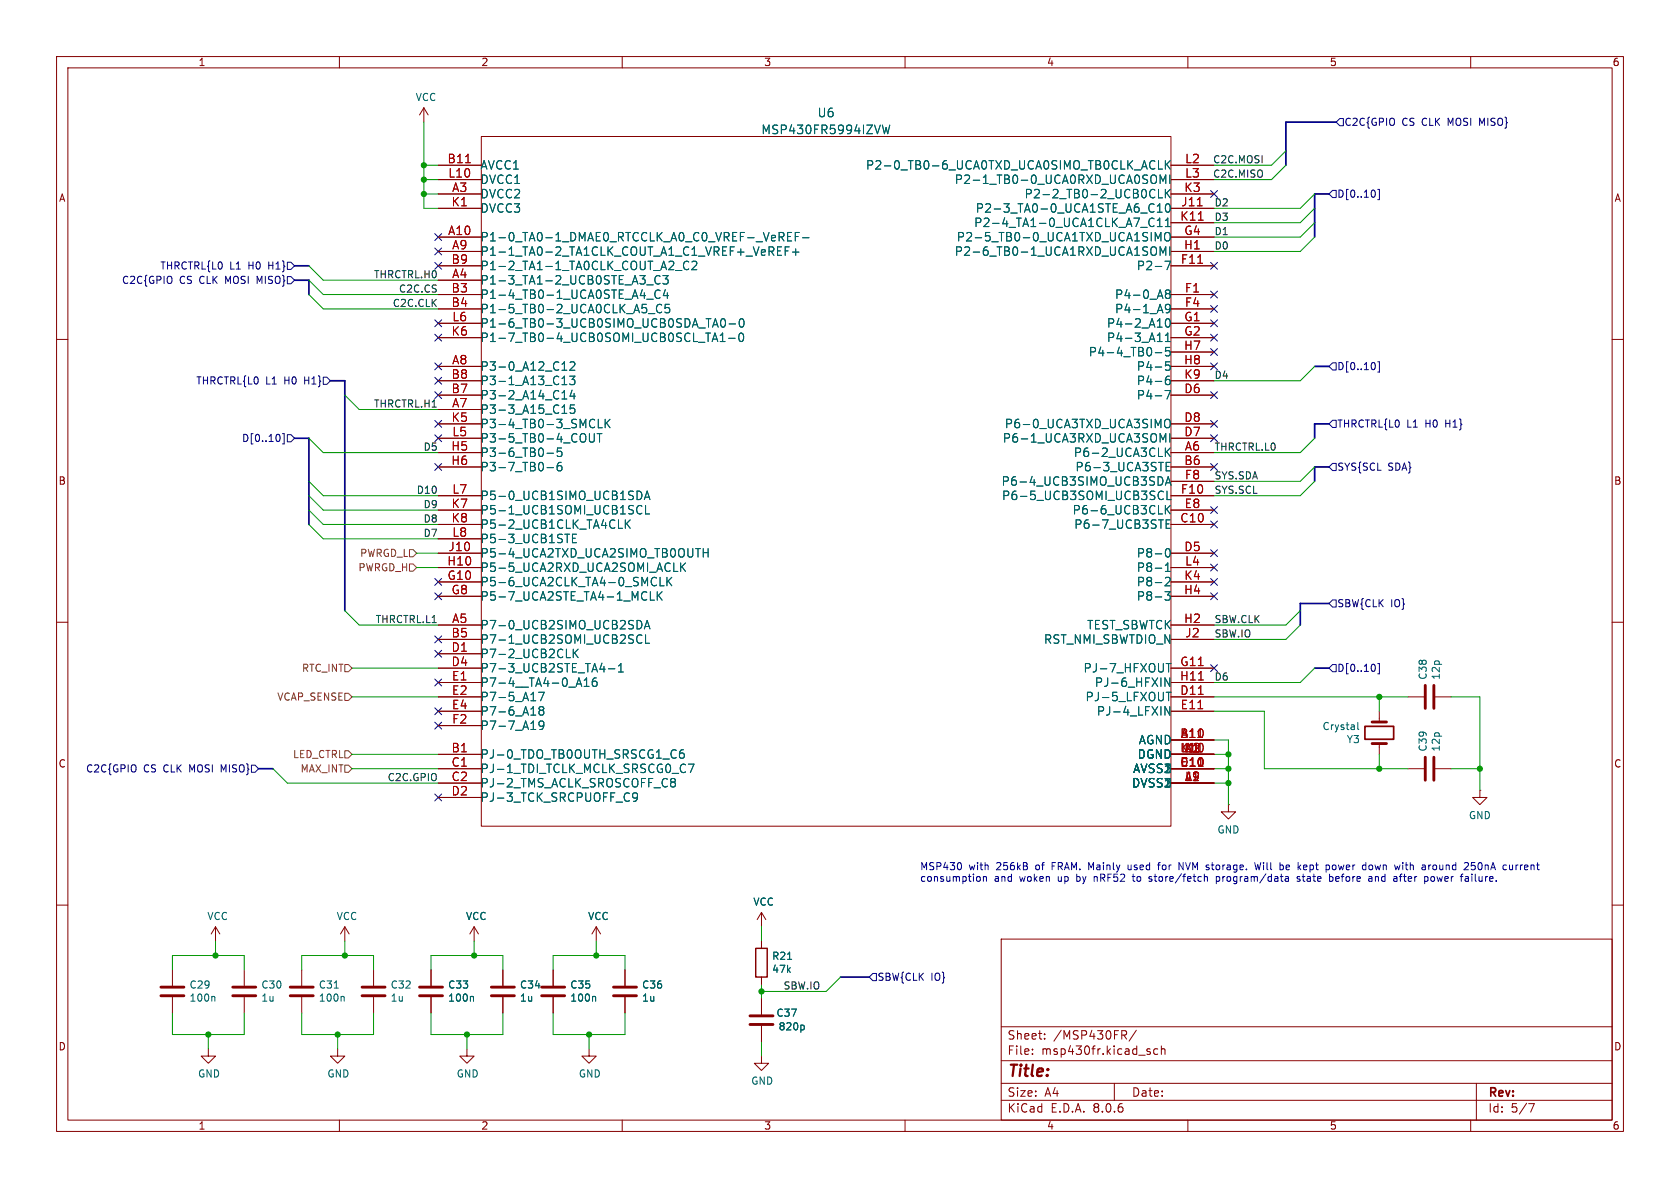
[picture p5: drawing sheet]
<svg xmlns="http://www.w3.org/2000/svg" width="297mm" height="210mm" viewBox="0 0 297 210" stroke-linecap="round" stroke-linejoin="round" font-family="sans-serif">
<g fill="none" stroke="#840000" stroke-width=".18">
<path d="M10 10h277v190h-277zM12 12h273v186h-273zM60 10v2M74.9 19.1l-.7 1.2M74.9 19.1v2.5M74.9 19.1l.8 1.2M110 10v2M160 10v2M210 10v2M260 10v2M77.5 34.3h7.6M77.5 29.2h7.6"/>
<path d="M77.5 36.8h7.6M77.5 31.8h7.6M85.1 24.1h121.9v122h-121.9zM207 34.3h7.6M207 29.2h7.6M207 36.8h7.6M207 39.4h7.6M207 31.8h7.6M10 60h2M77.5 41.9h7.6M77.5 49.5h7.6M77.5 44.5h7.6"/>
<path d="M77.5 52.1h7.6M77.5 54.6h7.6M77.5 47h7.6M77.5 57.2h7.6M77.5 59.7h7.6M207 41.9h7.6M207 44.5h7.6M207 52.1h7.6M207 54.6h7.6M207 47h7.6M207 57.2h7.6M207 59.7h7.6"/>
<path d="M285 60h2M77.5 72.4h7.6M77.5 64.8h7.6M77.5 69.9h7.6M77.5 67.3h7.6M77.5 77.5h7.6M77.5 74.9h7.6M207 64.8h7.6M207 69.9h7.6M207 67.3h7.6M207 77.5h7.6M207 74.9h7.6"/>
<path d="M207 62.2h7.6M77.5 80h7.6M77.5 82.6h7.6M77.5 92.7h7.6M77.5 97.8h7.6M77.5 90.2h7.6M77.5 87.6h7.6M77.5 95.3h7.6M207 80h7.6M207 82.6h7.6M207 92.7h7.6M207 97.8h7.6"/>
<path d="M207 90.2h7.6M207 87.6h7.6M207 85.1h7.6M10 110h2M77.5 110.5h7.6M77.5 113h7.6M77.5 115.6h7.6M77.5 118.1h7.6M77.5 102.9h7.6M77.5 105.4h7.6M77.5 100.3h7.6M207 110.5h7.6"/>
<path d="M207 113h7.6M207 118.1h7.6M207 102.9h7.6M207 105.4h7.6M207 100.3h7.6M285 110h2M77.5 123.2h7.6M77.5 135.9h7.6M77.5 133.4h7.6M77.5 138.4h7.6M77.5 120.7h7.6M77.5 125.7h7.6"/>
<path d="M77.5 128.3h7.6M207 123.2h7.6M207 135.9h7.6M207 133.4h7.6M207 130.8h7.6M207 138.4h7.6M207 120.7h7.6M207 125.7h7.6M243.8 125.7v1.9M243.8 131.4v2M248.9 123.2h2.8M248.9 135.9h2.8"/>
<path d="M253.7 123.2h2.8M253.7 135.9h2.8M261.6 139.7v1.3h1.3l-1.3 1.2-1.3-1.2h1.3M261.6 139.7h.1M10 160h2M77.5 141h7.6M217.2 142.2v1.3h1.2l-1.2 1.3-1.3-1.3h1.3M217.2 142.2h.1M285 160h2M30.5 171.5v2.7M30.5 176.3v2.8M38.1 163.8l-.8 1.3"/>
<path d="M38.1 163.8v2.6M38.1 163.8l.8 1.3M43.2 171.5v2.7M43.2 176.3v2.8M53.3 171.5v2.7M53.3 176.3v2.8M61 163.8l-.8 1.3M61 163.8v2.6M61 163.8l.7 1.3M66 171.5v2.7M66 176.3v2.8M76.2 171.5v2.7"/>
<path d="M76.2 176.3v2.8M83.8 163.8l-.7 1.3M83.8 163.8v2.6M83.8 163.8l.8 1.3M88.9 171.5v2.7M88.9 176.3v2.8M97.8 171.5v2.7M97.8 176.3v2.8M105.4 163.8l-.8 1.3M105.4 163.8v2.6M105.4 163.8l.8 1.3M110.5 171.5v2.7"/>
<path d="M110.5 176.3v2.8M134.6 161.3v2.5M134.6 166.4v1.2M134.6 172.7v1.3M134.6 176.5v2.8M134.6 161.3l-.7 1.3M134.6 161.3l.8 1.3M177 166h108v32h-108zM36.8 185.4v1.3h1.3l-1.3 1.3-1.2-1.3h1.2M59.7 185.4v1.3h1.3l-1.3 1.3-1.3-1.3h1.3M60 198v2M82.5 185.4v1.3h1.3l-1.3 1.3-1.2-1.3h1.2"/>
<path d="M104.1 185.4v1.3h1.3l-1.3 1.3-1.2-1.3h1.2M110 198v2M134.6 186.7v1.3h1.3l-1.3 1.2-1.3-1.2h1.3M134.6 181.4v2.8M160 198v2M177 194.5h108M177 191.5h108M177 187.5h108M177 181.5h108M182.5 186.3v.1M182.5 185.5v.1M184.7 183.6v.1"/>
<path d="M184.7 182.8v.1M197 191.5v3M198.7 183l.5 .7M198.9 182.2l.3 .3-.1 .3-.2 .2M200.9 182.1l-1.3 2M203.2 185.9l.2 .2-.2 .3M203.2 185.4l.1 .1M204.7 185.5l-.5-.1-.2 .3v.4l.1 .2h.6M205.3 185.5l.2-.1 .4 .1 .1 .9M205.3 184.9v1.5M210 198v2M260 198v2"/>
<path d="M261 191.5v6.5M270.2 195.1h1l-.6 1.5"/>
</g>
<g fill="none" stroke="#840000" stroke-width=".51">
<path d="M242.6 131.4h2.5M242.6 127.6h2.5M252 121.2v4M252 133.9v4M253.5 121.2v4M253.5 133.9v4M28.4 176h4.1M28.4 174.5h4.1M41.1 176h4.1M41.1 174.5h4.1M51.3 176h4.1M51.3 174.5h4.1"/>
<path d="M64 176h4.1M64 174.5h4.1M74.2 176h4M74.2 174.5h4M86.9 176h4M86.9 174.5h4M95.8 176h4M95.8 174.5h4M108.5 176h4M108.5 174.5h4M132.6 179.6h4.1M132.6 181.1h4.1"/>
</g>
<g fill="none" stroke="#006464" stroke-width=".18">
<path d="M156 22.1l.4 1.5 .2-1.1 .3 1.1 .4-1.5M203.2 39.7v.1a.52 .52 0 0 0 .8 .1M203.2 38.8v.1M203.5 28.5l.4-.1 .3 .1M203.7 31a.5 .5 0 0 1 .5 0 .5 .5 0 0 1 .3 .4v.5a.5 .5 0 0 1-.3 .5 .5 .5 0 0 1-.5 0M203.7 33.5l.5 .1M203.7 36l.3 .2M203.7 38.6l.3 .1M204 37.4l-.3 .1M204.2 34.8l-.5 .2M204.2 29.8l-.3 .1-.4-.1M204.6 37.5h.9"/>
<path d="M204.6 36.4l.4-.4v1.5M204.6 39l.4-.4v1.5M204.8 33.5v1.5h.7M204.8 28.4v1.5h.7M205.1 32.4v-1.5l.5 1.1 .5-1.1v1.5M206 28.4v1.5M206 33.5v1.5M206 39l.5-.4v1.5M206.2 36.1l.2-.1a.81 .81 0 0 1 .6 .6 .81 .81 0 0 1-.3 .8l-.2 .1a.81 .81 0 0 1-.6-.6 .81 .81 0 0 1 .3-.8zM206.2 34.1l.7 .9M206.2 29l.7 .9M206.8 30.9v1.5"/>
<path d="M206.9 33.5l-.9 .8M206.9 28.4l-.9 .9M114.3 50.4h1.2M114.3 52.9h1.2M114.6 55.4h1.2M115.9 48.9a.73 .73 0 0 0-.1 .9 .73 .73 0 0 0 .8 .3h.1M116.7 51.4a.6 .6 0 0 0-.8 0 .6 .6 0 0 0-.1 .7 .56 .56 0 0 0 .3 .6 .56 .56 0 0 0 .6-.1M117 53.9a.6 .6 0 0 0-.8 0 .6 .6 0 0 0-.2 .8 .56 .56 0 0 0 .3 .5 .56 .56 0 0 0 .7 0M117.6 51.2l-.3 1.1h.9M118 51.8v1M118.1 48.7l-.5 .6 .4 .1v.7l-.2 .1h-.4l-.2-.1M118.3 53.8h-.7l-.1 .7 .3-.1h.5l.1 .3-.1 .5-.2 .1-.6-.1"/>
<path d="M119.4 47.8h1.1M121 46.4a.73 .73 0 0 0-.1 .9 .73 .73 0 0 0 .8 .3l.1-.1M123.1 46.3v.5l-.8 .9h.9M126 59.9h.8M126.1 57.4h.7M126.4 58.9l.5 1.5M126.5 56.3l.5 1.5M127.3 59.3l.5-.4v1.5M127.5 56.5l.3-.2a.81 .81 0 0 1 .5 .7 .81 .81 0 0 1-.3 .8h-.1a.81 .81 0 0 1-.4-1.3zM128.8 59.8h1.2M128.9 57.3h1.1M130.8 59l.2-.1a.81 .81 0 0 1 .5 .6 .81 .81 0 0 1-.3 .8l-.1 .1a.81 .81 0 0 1-.3-1.4z"/>
<path d="M130.9 56.4l.1-.1a.81 .81 0 0 1 .6 .7 .81 .81 0 0 1-.3 .8h-.1a.81 .81 0 0 1-.6-.6 .81 .81 0 0 1 .3-.8zM137.5 44.4h.5M137.7 41.1h.6l.3 .3-.1 .4-.8 .1M138.1 41.9l.5 .7M138.2 43.6h-.7v1.5h.7M138.8 44.4h.5M139.2 41.8h.5M139.5 43.6h-.7v1.5M140 41.1h-.8v1.5h.8M140.1 44.6h1.1M140.6 41.8h.5M140.7 44v1.1"/>
<path d="M141.3 41.1h-.7v1.5M141.9 42h1.1M203.8 43.6a.5 .5 0 0 1 .7 .5v.5a.5 .5 0 0 1-.3 .5 .5 .5 0 0 1-.5 0M204.2 42.6v-1.5l.5 1.1 .5-1.1v1.5M204.6 40.1h.9M205.1 45.1v-1.5l.5 1.1 .5-1.1v1.5M206 41.3a.5 .5 0 0 1 .5-.2 .5 .5 0 0 1 .4 .5v.5a.5 .5 0 0 1-.5 .5 .5 .5 0 0 1-.5-.5zM206 46.2h.9l-.6 1.5M206 59.3l.5-.4v1.5M206 40.1h.9M206.2 56.4l.2-.1a.81 .81 0 0 1 .6 .7 .81 .81 0 0 1-.3 .8h-.2a.81 .81 0 0 1-.6-.6 .81 .81 0 0 1 .3-.8zM206.3 51.9l-.3-.3 .3-.3h.4l.2 .2-.3 .4"/>
<path d="M206.3 51.9l-.3 .3v.3l.3 .3 .4-.1 .2-.2-.1-.5-.2-.1M206.3 51.9h.3M206.8 43.6v1.5M206.9 54.4l-.3 .3h-.4l-.2-.3 .2-.5 .4-.1 .2 .1a.99 .99 0 0 1-.3 1.4h-.3M98.6 79.2l-.1 .7 .2-.1h.5l.2 .6-.3 .3-.6-.1M99.4 73.1h.8M99.4 65.5h.8M99.4 70.5h.8M99.4 68h.8M99.6 64.2l.2-.2v1.5M99.6 66.7l.2-.2v1.5M99.6 69.3l.2-.3v1.5"/>
<path d="M99.6 71.8l.2-.2v1.5M100.7 66.5h.9l-.5 .6 .5 .1v.7l-.3 .1h-.4l-.2-.1M100.8 64.1l.5-.1 .3 .1v.3l-.9 1.1h.9M101.1 69l-.3 1h.9M101.5 69.5v1M101.6 71.6h-.8v.7l.2-.2 .5 .1 .1 .2v.5l-.3 .2-.5-.2M104.2 76.7v1.2l.3 .3 .4-.1 .2-.2v-1.2M105.6 76.7h.8M105.8 74.1v1.5h.7M106 76.7v1.5M107 74.1v1.5M107.2 74.8l.6 .8"/>
<path d="M107.8 74.1l-.8 .9M127.3 60.4h.9M204.2 62.3h1.2M204.6 60.4h.9M205.1 76.7l.5 1 .5-1v1.5M206 69h.9l-.6 1.5M206 79.2v1.5M206 60.4h.9M206.1 74.2a.5 .5 0 0 1 .5 0 .5 .5 0 0 1 .3 .4v.5a.5 .5 0 0 1-.5 .5 .5 .5 0 0 1-.5-.5v-.5zM206.2 79.8l.7 .9M206.7 66.5a.59 .59 0 0 0-.7 .6v.6l.2 .2 .4 .1 .2-.1 .1-.5-.2-.3h-.4l-.3 .3M206.8 64h-.7l-.1 .7 .2-.2 .5 .1 .2 .2-.1 .5-.2 .2-.6-.2"/>
<path d="M206.8 61.4h-.7l-.1 .7 .2-.1 .5 .1 .2 .2-.1 .5-.2 .1-.6-.1M206.8 76.7v1.5M206.9 79.2l-.9 .9M96.7 80.1h1.2M96.7 82.7h1.2M99.2 81.7a.59 .59 0 0 0-.7 .7v.5l.1 .3h.5l.2-.1 .1-.5-.2-.2-.4-.1-.3 .3M101.2 95.2h.5M101.2 94.4v1.5h.7M109.3 93.4h.8M110.6 91.9v1.5M110.8 92.5l.6 .9M111.4 91.9l-.8 .9"/>
<path d="M112.7 90.6a.52 .52 0 0 0 .8 .1M112.8 89.4h.4l.3 .1M113 86.8a.81 .81 0 0 1 .5 .8 .81 .81 0 0 1-.5 .7M113.9 88.3l.5-1.5 .5 1.5M114.1 87.9h.7M114.1 89.4v1.5h.7M120.3 99.5v1.5M121.2 99.5l-.9 .9M123 97h.8M124.3 97v1.5M124.3 97.7h.9M125.2 97v1.5"/>
<path d="M204.8 91.9h.9M204.8 90.9h.7M204.9 88.1a.52 .52 0 0 0 .8 .1M205 86.9l.4-.1 .3 .2M205.5 84.5l.1 .6a.62 .62 0 0 1-.5 .7M206 89.4v1.5M206 85.8l.5-1.5 .5 1.5M206 99.9l.5-.4v1.5M206.2 82.5h.5M206.2 92.6h.5M206.2 85.3h.7M206.2 97h.2a.81 .81 0 0 1 .6 .6 .81 .81 0 0 1-.3 .8l-.2 .1a.81 .81 0 0 1-.6-.7 .81 .81 0 0 1 .3-.8z"/>
<path d="M206.2 90l.7 .9M206.3 86.8v1.5h.7M206.9 81.7h-.7v1.5h.7M206.9 91.9h-.7v1.5h.7M206.9 89.4l-.9 .8M100.1 116.3h.7M101.3 114.8v1.5M101.6 115.4l.6 .9M102.2 114.8l-.9 .8M102.3 119.8l.5 1.5M103.7 119.8v1.5M104.9 120a1.17 1.17 0 0 0-.1 1.3h.6l.2-.6-.3-.3-.5 .1-.1 .2"/>
<path d="M107.6 118.2h1.1M109.3 118.8h.9M109.3 117.7l.5-.4v1.5M112.7 113.5a.52 .52 0 0 0 .8 .1M112.8 112.3l.4-.1 .3 .2M113 109.7a.81 .81 0 0 1 .5 .7 .81 .81 0 0 1-.5 .8M113.9 111.2l.5-1.5 .5 1.5M114.1 110.7h.7M114.1 112.2v1.5h.7M115 104.6v1.5h.7M116 103.4l-.2 .2M116.2 104.6v1.5"/>
<path d="M116.4 105.2l.6 .9M116.7 102.1v1.5h.7M117 104.6l-.8 .9M117.9 102.1v1.5M118.1 102.7l.7 .9M118.8 102.1l-.9 .8M119.1 101h.7M120.5 100.2l.7 .8M206 104.6h.9l-.5 .6 .4 .1v.7l-.2 .1h-.4l-.2-.1M206 102.2l.6-.1 .2 .1 .1 .3-.9 1.1h.9M206 101h.9M206.2 117.3h.8"/>
<path d="M206.6 117.3v1.5M206.8 119.8v1.5l-.8-1.5v1.5M95.6 125.6l-.3-.3 .3-.4h.3l.2 .3-.2 .4M95.6 125.6l-.3 .2 .1 .5 .2 .1h.3l.2-.3v-.3l-.2-.2M95.6 125.6h.3M96.1 128.1l-.2 .3-.5-.1-.1-.2 .1-.6h.5l.2 .1a.99 .99 0 0 1-.4 1.4h-.3M96.2 122.4l-.6 1.5M103.3 121.3h.8M103.6 120.1l-.3 .2M118.6 137.8l-.1 .2 .3 .3M118.8 138.3l-.3 .2v.3l.3 .3h.3l.3-.3v-.3l-.3-.2M118.8 138.3h.3"/>
<path d="M119.3 137.8l.1 .2-.3 .3M120.8 132.5a.59 .59 0 0 0-.7 .7v.5l.2 .3h.4l.2-.1 .1-.5-.2-.2-.4-.1-.3 .3M121.7 135.1h1l-.7 1.5M206.2 122.4h.8M206.6 122.4v1.5M206.8 124.9v1.5l-.8-1.5v1.5M240 127.7v1.1l.2 .2M111.9 140.3l-.1 .5 .2 .2 .4 .1 .3-.3M112.6 140.3a.99 .99 0 0 1-.3 1.4h-.3M37.8 176.1l.2 .2v.7M59.1 174.7h.7M60.7 176.1l.1 .2v.7"/>
<path d="M83.5 176.1l.2 .2v.7M105.1 176.1l.2 .2v.7M139.2 169.6h.8M141.9 181.2l.3 .3v.3l-.3 .3"/>
</g>
<path d="M241.3 128.4h5.1v2.3h-5.1z" fill="none" stroke="#840000" stroke-width=".3"/>
<path d="M133.6 167.6h2v5.1h-2z" fill="none" stroke="#840000" stroke-width=".25"/>
<path d="M82.3 28.8h.9M211.7 36.4h.8M211.9 38.9h.8M211.7 46.5h.9M211.9 120.2h.8" fill="none" stroke="#a90000" stroke-width=".18"/>
<g fill="none" stroke="#000084" stroke-width=".18">
<path d="M214 33.7l1.2 1.2M215.2 33.7l-1.2 1.2M235.6 33.7h.6v1.2h-.6l-.7-.6zM236.2 21.6l.7-.6h.6v1.2h-.6zM243 33.7l.1 .4-.1 .6M243.6 33.5h.3v1.8h-.3M50.8 48.9h.6l.7 .6-.7 .7h-.6zM50.8 46.4h.6l.7 .6-.7 .6h-.6zM76.9 41.3l1.2 1.2M76.9 43.8l1.2 1.3M76.9 59.1l1.2 1.2M76.9 46.4l1.2 1.2"/>
<path d="M76.9 56.5l1.2 1.3M78.1 41.3l-1.2 1.2M78.1 43.8l-1.2 1.3M78.1 59.1l-1.2 1.2M78.1 46.4l-1.2 1.2M78.1 56.5l-1.2 1.3M214 59.1l1.2 1.2M214 51.5l1.2 1.2M214 56.5l1.2 1.3M214 46.4l1.2 1.2M214 54l1.2 1.2M215.2 59.1l-1.2 1.2"/>
<path d="M215.2 51.5l-1.2 1.2M215.2 56.5l-1.2 1.3M215.2 46.4l-1.2 1.2M215.2 54l-1.2 1.2M49.4 76.9l.1 .4-.1 .6M49.9 76.7h.3v1.8h-.3M50.8 76.8h.6l.7 .7-.7 .6h-.6zM57.1 66.7h.7l.6 .6-.6 .6h-.7zM76.9 76.9l1.2 1.2M76.9 74.3l1.2 1.2M76.9 69.2l1.2 1.3M76.9 66.7l1.2 1.2"/>
<path d="M76.9 64.2l1.2 1.2M78.1 76.9l-1.2 1.2M78.1 74.3l-1.2 1.2M78.1 69.2l-1.2 1.3M78.1 66.7l-1.2 1.2M78.1 64.2l-1.2 1.2M214 64.2l1.2 1.2M214 76.9l1.2 1.2M214 74.3l1.2 1.2M214 69.2l1.2 1.3M214 61.6l1.2 1.2M215.2 64.2l-1.2 1.2"/>
<path d="M215.2 76.9l-1.2 1.2M215.2 74.3l-1.2 1.2M215.2 69.2l-1.2 1.3M215.2 61.6l-1.2 1.2M235.6 64.1h.6v1.3h-.6l-.7-.6zM235.6 74.3h.6v1.3h-.6l-.7-.7zM243 64.2l.1 .4-.1 .6M243.6 64h.3v1.8h-.3M76.9 81.9l1.2 1.3M78.1 81.9l-1.2 1.3M214 92.1l1.2 1.2M214 81.9l1.2 1.3"/>
<path d="M214 97.2l1.2 1.2M214 99.7l1.2 1.2M214 89.6l1.2 1.2M215.2 92.1l-1.2 1.2M215.2 81.9l-1.2 1.3M215.2 97.2l-1.2 1.2M215.2 99.7l-1.2 1.2M215.2 89.6l-1.2 1.2M235.6 81.9h.6v1.3h-.6l-.7-.6zM76.9 115l1.2 1.2M76.9 102.3l1.2 1.2M76.9 104.8l1.2 1.2"/>
<path d="M76.9 112.4l1.2 1.2M78.1 115l-1.2 1.2M78.1 102.3l-1.2 1.2M78.1 104.8l-1.2 1.2M78.1 112.4l-1.2 1.2M214 117.5l1.2 1.2M214 102.3l1.2 1.2M214 104.8l1.2 1.2M215.2 117.5l-1.2 1.2M215.2 102.3l-1.2 1.2M215.2 104.8l-1.2 1.2M235.6 106h.6v1.3h-.6l-.7-.6z"/>
<path d="M235.6 117.5h.6v1.2h-.6l-.7-.6zM243 117.5l.1 .4-.1 .7M243.6 117.3h.3v1.8h-.3M44.4 135.3h.7l.6 .6-.6 .6h-.7zM76.9 125.1l1.2 1.2M76.9 127.7l1.2 1.2M76.9 120l1.2 1.3M78.1 125.1l-1.2 1.2M78.1 127.7l-1.2 1.2M78.1 120l-1.2 1.3M76.9 140.4l1.2 1.2M78.1 140.4l-1.2 1.2"/>
<path d="M154.3 172.1h.6v1.3h-.6l-.6-.7z"/>
</g>
<path d="M72.4 99.7h.6l.7 .6-.7 .7h-.6zM72.4 97.2h.6l.7 .6-.7 .6h-.6zM61 117.5h.6l.6 .6-.6 .6h-.6zM61 122.6h.6l.6 .6-.6 .6h-.6zM61 132.7h.6l.6 .7-.6 .6h-.6zM61 135.3h.6l.6 .6-.6 .6h-.6z" fill="none" stroke="#725600" stroke-width=".18"/>
<g fill="none" stroke="#0000c2" stroke-width=".18">
<path d="M169.9 152.6l.1 .4-.1 .6M173.1 154.9l.2 .3v.4l-.2 .2M173.8 155.1l.2-.2 .3 .1 .1 .8M173.8 154.9v.9M193.4 154.9v.9M193.6 154.9l-.2 .2M199.4 152.9v.7l.4 .2M200.2 154.9h.4M200.3 154.5v1.1l.3 .2M203.2 155h.4M203.2 155.3l.5 .3M203.7 155.6l-.2 .2-.4-.1"/>
<path d="M204.6 152.9h.5M205.1 152.5l-.3 .2v1.1M208.4 152.5l.8 1.3v-1.3M212.9 155.1l.2-.2 .3 .1 .1 .8M215 155l.4-.1 .2 .3-.1 .5h-.5M215 154.9v1.3M221.8 152.5l.3 1.3 .2-1 .3 1 .3-1.3M227.2 155h.5l.1 .8M227.2 155.7h.6M227.8 155.3l-.6 .1M227.8 152.9h-.2l-.2 .2v.6l.4 .1M228 153.2l-.6 .1"/>
<path d="M229.8 155l-.3-.1-.2 .2 .1 .2 .4 .1v.3h-.5M230.2 154.9h.5M230.5 153.7h.5M230.5 153l.4-.1 .2 .2M231.1 153.2l-.6 .1M235.2 154.9h.2l.3 .3-.1 .5-.4 .1M236.2 155v.7M236.2 153.1l-.2-.2-.3 .1-.2 .1 .2 .6 .3 .1 .2-.3M236.7 155.3l-.6 .1M242.1 153l.3-.1 .3 .2-.2 .6-.3 .1-.1-.2M242.1 154.9h.3l.1 .2v.7M242.5 155.7l-.4 .1"/>
<path d="M242.5 155.3h-.4M243.2 154.9v.9M243.3 154.9l-.1 .2M247.4 154.9h.5M247.7 154.5l-.1 .2v1.1M248.4 152.9h.5M248.6 152.5v1.1l.2 .2M253.6 155.2l-.2-.3-.3 .1-.2 .2 .2 .5 .3 .1 .2-.2M253.7 152.9l-.3 .1-.1 .1 .1 .5 .3 .2M259.4 154.9l.2 .2v.7M259.6 155.7l-.1 .1M259.6 155.3h-.1"/>
<path d="M260.1 152.5h.7M260.2 154.5v.1M260.3 153h.3l.2 .2v.4l-.5 .2M261.4 152.6l-.1 .4 .1 .6M268 152.9v.9M268.4 152.9l-.4 .2"/>
</g>
<g fill="none" stroke="#000084" stroke-width=".3">
<path d="M234.9 34.3h-2.5v7.6M236.2 21.6h-8.9v7.6M52.1 49.5h2.5v2.6M52.1 47h2.5M52.1 77.5h2.5v15.2M58.4 67.3h2.6v40.7M232.4 64.8h2.5M234.9 74.9h-2.5v2.6M234.9 82.6h-2.5v2.5M232.4 118.1h2.5M234.9 106.7h-5v3.8M45.7 135.9h2.6"/>
<path d="M148.6 172.7h5.1"/>
</g>
<g fill="none" stroke="#009600" stroke-width=".18">
<path d="M74.9 29.2h2.6M74.9 31.8h2.6M74.9 21.6v15.2h2.6M74.9 34.3h2.6M227.3 26.7l-2.5 2.5h-10.2M227.3 29.2l-2.5 2.6h-10.2M232.4 34.3l-2.5 2.5h-15.3M232.4 36.8l-2.5 2.6h-15.3M232.4 39.4l-2.5 2.5h-15.3M54.6 52.1l2.5 2.5h20.4M54.6 47l2.5 2.5h20.4M54.6 49.5l2.5 2.6h20.4"/>
<path d="M232.4 41.9l-2.5 2.6h-15.3M54.6 77.5l2.5 2.5h20.4M61 69.9l2.5 2.5h14M232.4 77.5l-2.5 2.5h-15.3M232.4 64.8l-2.5 2.5h-15.3M54.6 85.1l2.5 2.5h20.4M54.6 87.6l2.5 2.6h20.4M54.6 92.7l2.5 2.6h20.4M54.6 90.2l2.5 2.5h20.4M73.7 97.8h3.8M232.4 82.6l-2.5 2.5h-15.3M232.4 85.1l-2.5 2.5h-15.3"/>
<path d="M61 108l2.5 2.5h14M62.2 118.1h15.3M73.7 100.3h3.8M229.9 110.5l-2.6 2.5h-12.7M229.9 108l-2.6 2.5h-12.7M232.4 118.1l-2.5 2.6h-15.3M48.3 135.9l2.5 2.5h26.7M62.2 135.9h15.3M62.2 133.4h15.3M62.2 123.2h15.3M214.6 135.9h2.6M214.6 125.7h8.9v10.2h25.4"/>
<path d="M214.6 130.8h2.6v11.4M214.6 133.4h2.6M214.6 138.4h2.6M214.6 123.2h34.3M243.8 123.2v2.5M243.8 133.4v2.5M256.5 135.9h5.1M256.5 123.2h5.1v16.5M30.5 171.5v-2.6h12.7v2.6M30.5 179.1v3.8h12.7v-3.8M38.1 166.4v2.5M53.3 179.1v3.8h12.7v-3.8"/>
<path d="M53.3 171.5v-2.6h12.7v2.6M61 166.4v2.5M76.2 179.1v3.8h12.7v-3.8M76.2 171.5v-2.6h12.7v2.6M83.8 166.4v2.5M97.8 179.1v3.8h12.7v-3.8M97.8 171.5v-2.6h12.7v2.6M105.4 166.4v2.5M134.6 163.8v2.6M134.6 174v2.5M148.6 172.7l-2.6 2.6h-11.4M36.8 182.9v2.5"/>
<path d="M59.7 182.9v2.5M82.5 182.9v2.5M104.1 182.9v2.5M134.6 184.2v2.5"/>
</g>
<g fill="#009600" stroke="#009600" stroke-width=".18">
<circle cx="83.8" cy="168.9" r=".46"/>
<circle cx="38.1" cy="168.9" r=".46"/>
<circle cx="82.5" cy="182.9" r=".46"/>
<circle cx="104.1" cy="182.9" r=".46"/>
<circle cx="105.4" cy="168.9" r=".46"/>
<circle cx="74.9" cy="34.3" r=".46"/>
<circle cx="74.9" cy="31.8" r=".46"/>
<circle cx="74.9" cy="29.2" r=".46"/>
<circle cx="61" cy="168.9" r=".46"/>
<circle cx="59.7" cy="182.9" r=".46"/>
<circle cx="36.8" cy="182.9" r=".46"/>
<circle cx="217.2" cy="138.4" r=".46"/>
<circle cx="217.2" cy="135.9" r=".46"/>
<circle cx="217.2" cy="133.4" r=".46"/>
<circle cx="134.6" cy="175.3" r=".46"/>
<circle cx="243.8" cy="135.9" r=".46"/>
<circle cx="243.8" cy="123.2" r=".46"/>
<circle cx="261.6" cy="135.9" r=".46"/>
</g>
<text font-size="2.8" fill="#840000" x="178" y="190.9">Title:</text>
<g font-size="2.1" fill="#006464">
<text x="134.5" y="23.9">MSP430FR5994IZVW</text>
<text x="144.4" y="20.9">U6</text>
<text x="84.8" y="35.3">DVCC2</text>
<text x="84.8" y="30.2">AVCC1</text>
<text x="84.8" y="32.7">DVCC1</text>
<text x="153" y="30.2">P2-0_TB0-6_UCA0TXD_UCA0SIMO_TB0CLK_ACLK</text>
<text x="168.7" y="32.7">P2-1_TB0-0_UCA0RXD_UCA0SOMI</text>
<text x="181.1" y="35.3">P2-2_TB0-2_UCB0CLK</text>
<text x="84.8" y="37.8">DVCC3</text>
<text x="172.1" y="40.3">P2-4_TA1-0_UCA1CLK_A7_C11</text>
<text x="172.4" y="37.8">P2-3_TA0-0_UCA1STE_A6_C10</text>
<text x="84.8" y="42.9">P1-0_TA0-1_DMAE0_RTCCLK_A0_C0_VREF-_VeREF-</text>
<text x="84.8" y="45.4">P1-1_TA0-2_TA1CLK_COUT_A1_C1_VREF+_VeREF+</text>
<text x="84.8" y="48">P1-2_TA1-1_TA0CLK_COUT_A2_C2</text>
<text x="168.7" y="45.4">P2-6_TB0-1_UCA1RXD_UCA1SOMI</text>
<text x="169.1" y="42.9">P2-5_TB0-0_UCA1TXD_UCA1SIMO</text>
<text x="200.9" y="48">P2-7</text>
<text x="84.8" y="50.5">P1-3_TA1-2_UCB0STE_A3_C3</text>
<text x="84.8" y="53">P1-4_TB0-1_UCA0STE_A4_C4</text>
<text x="197" y="53">P4-0_A8</text>
<text x="84.8" y="55.6">P1-5_TB0-2_UCA0CLK_A5_C5</text>
<text x="84.8" y="58.1">P1-6_TB0-3_UCB0SIMO_UCB0SDA_TA0-0</text>
<text x="195.6" y="58.1">P4-2_A10</text>
<text x="197" y="55.6">P4-1_A9</text>
<text x="84.8" y="65.7">P3-0_A12_C12</text>
<text x="84.8" y="60.7">P1-7_TB0-4_UCB0SOMI_UCB0SCL_TA1-0</text>
<text x="192.4" y="63.2">P4-4_TB0-5</text>
<text x="195.6" y="60.7">P4-3_A11</text>
<text x="200.9" y="65.7">P4-5</text>
<text x="84.8" y="70.8">P3-2_A14_C14</text>
<text x="84.8" y="68.3">P3-1_A13_C13</text>
<text x="200.9" y="70.8">P4-7</text>
<text x="200.9" y="68.3">P4-6</text>
<text x="84.8" y="73.4">P3-3_A15_C15</text>
<text x="84.8" y="75.9">P3-4_TB0-3_SMCLK</text>
<text x="177.6" y="75.9">P6-0_UCA3TXD_UCA3SIMO</text>
<text x="84.8" y="81">P3-6_TB0-5</text>
<text x="84.8" y="83.5">P3-7_TB0-6</text>
<text x="84.8" y="78.4">P3-5_TB0-4_COUT</text>
<text x="177.2" y="78.4">P6-1_UCA3RXD_UCA3SOMI</text>
<text x="189.8" y="81">P6-2_UCA3CLK</text>
<text x="190.1" y="83.5">P6-3_UCA3STE</text>
<text x="84.8" y="88.6">P5-0_UCB1SIMO_UCB1SDA</text>
<text x="177" y="86.1">P6-4_UCB3SIMO_UCB3SDA</text>
<text x="177.1" y="88.6">P6-5_UCB3SOMI_UCB3SCL</text>
<text x="84.8" y="91.1">P5-1_UCB1SOMI_UCB1SCL</text>
<text x="84.8" y="93.7">P5-2_UCB1CLK_TA4CLK</text>
<text x="189.6" y="91.1">P6-6_UCB3CLK</text>
<text x="189.8" y="93.7">P6-7_UCB3STE</text>
<text x="84.8" y="101.3">P5-5_UCA2RXD_UCA2SOMI_ACLK</text>
<text x="84.8" y="98.8">P5-4_UCA2TXD_UCA2SIMO_TB0OUTH</text>
<text x="84.8" y="96.2">P5-3_UCB1STE</text>
<text x="200.9" y="98.8">P8-0</text>
<text x="200.9" y="101.3">P8-1</text>
<text x="84.8" y="103.8">P5-6_UCA2CLK_TA4-0_SMCLK</text>
<text x="84.8" y="106.4">P5-7_UCA2STE_TA4-1_MCLK</text>
<text x="200.9" y="106.4">P8-3</text>
<text x="200.9" y="103.8">P8-2</text>
<text x="84.8" y="111.5">P7-0_UCB2SIMO_UCB2SDA</text>
<text x="192.1" y="111.5">TEST_SBWTCK</text>
<text x="84.8" y="114">P7-1_UCB2SOMI_UCB2SCL</text>
<text x="84.8" y="116.5">P7-2_UCB2CLK</text>
<text x="84.8" y="119.1">P7-3_UCB2STE_TA4-1</text>
<text x="184.5" y="114">RST_NMI_SBWTDIO_N</text>
<text x="191.5" y="119.1">PJ-7_HFXOUT</text>
<text x="84.8" y="121.6">P7-4__TA4-0_A16</text>
<text x="84.8" y="124.2">P7-5_A17</text>
<text x="191.8" y="124.2">PJ-5_LFXOUT</text>
<text x="193.5" y="121.6">PJ-6_HFXIN</text>
<text x="84.8" y="126.7">P7-6_A18</text>
<text x="84.8" y="129.2">P7-7_A19</text>
<text x="193.8" y="126.7">PJ-4_LFXIN</text>
<text x="201.3" y="131.8">AGND</text>
<text x="84.8" y="134.3">PJ-0_TDO_TB0OUTH_SRSCG1_C6</text>
<text x="84.8" y="136.9">PJ-1_TDI_TCLK_MCLK_SRSCG0_C7</text>
<text x="200.3" y="136.9">AVSS1</text>
<text x="201" y="134.3">DGND</text>
<text x="84.8" y="139.4">PJ-2_TMS_ACLK_SROSCOFF_C8</text>
<text x="84.8" y="141.9">PJ-3_TCK_SRCPUOFF_C9</text>
<text x="200" y="139.4">DVSS1</text>
</g>
<g font-size="2.1" fill="#a90000">
<text x="79" y="29">B11</text>
<text x="209.4" y="29">L2</text>
<text x="79.2" y="31.5">L10</text>
<text x="79.8" y="34">A3</text>
<text x="209.3" y="34">K3</text>
<text x="209.4" y="31.5">L3</text>
<text x="79.1" y="41.7">A10</text>
<text x="79.7" y="36.6">K1</text>
<text x="208.6" y="39.1">K11</text>
<text x="208.7" y="36.6">J11</text>
<text x="209.3" y="41.7">G4</text>
<text x="79.7" y="46.7">B9</text>
<text x="79.8" y="44.2">A9</text>
<text x="208.7" y="46.7">F11</text>
<text x="209.2" y="44.2">H1</text>
<text x="79.7" y="51.8">B3</text>
<text x="79.8" y="49.3">A4</text>
<text x="209.4" y="51.8">F1</text>
<text x="79.7" y="54.4">B4</text>
<text x="79.7" y="59.4">K6</text>
<text x="79.9" y="56.9">L6</text>
<text x="209.3" y="56.9">G1</text>
<text x="209.3" y="59.4">G2</text>
<text x="209.4" y="54.4">F4</text>
<text x="79.8" y="64.5">A8</text>
<text x="209.2" y="62">H7</text>
<text x="209.2" y="64.5">H8</text>
<text x="79.7" y="69.6">B7</text>
<text x="79.7" y="67.1">B8</text>
<text x="209.3" y="69.6">D6</text>
<text x="209.3" y="67.1">K9</text>
<text x="79.7" y="74.7">K5</text>
<text x="79.8" y="72.1">A7</text>
<text x="79.9" y="77.2">L5</text>
<text x="209.3" y="77.2">D7</text>
<text x="209.3" y="74.7">D8</text>
<text x="79.7" y="79.8">H5</text>
<text x="79.7" y="82.3">H6</text>
<text x="209.3" y="82.3">B6</text>
<text x="209.4" y="79.8">A6</text>
<text x="79.7" y="89.9">K7</text>
<text x="79.9" y="87.4">L7</text>
<text x="208.7" y="87.4">F10</text>
<text x="209.3" y="89.9">E8</text>
<text x="209.4" y="84.8">F8</text>
<text x="79.7" y="92.5">K8</text>
<text x="79.9" y="95">L8</text>
<text x="208.6" y="92.5">C10</text>
<text x="79" y="100.1">H10</text>
<text x="79.2" y="97.5">J10</text>
<text x="209.3" y="97.5">D5</text>
<text x="209.4" y="100.1">L4</text>
<text x="79" y="102.6">G10</text>
<text x="79.7" y="105.2">G8</text>
<text x="209.2" y="105.2">H4</text>
<text x="209.3" y="102.6">K4</text>
<text x="79.7" y="112.8">B5</text>
<text x="79.8" y="110.2">A5</text>
<text x="209.2" y="110.2">H2</text>
<text x="209.5" y="112.8">J2</text>
<text x="79.7" y="115.3">D1</text>
<text x="79.7" y="117.9">D4</text>
<text x="208.6" y="117.9">G11</text>
<text x="79.8" y="120.4">E1</text>
<text x="79.8" y="122.9">E2</text>
<text x="79.8" y="125.5">E4</text>
<text x="208.5" y="120.4">H11</text>
<text x="208.6" y="122.9">D11</text>
<text x="208.6" y="125.5">E11</text>
<text x="79.8" y="128">F2</text>
<text x="208.6" y="130.6">B10</text>
<text x="208.7" y="130.6">A11</text>
<text x="79.7" y="133.1">B1</text>
<text x="79.7" y="135.6">C1</text>
<text x="208.6" y="135.6">C11</text>
<text x="208.6" y="133.1">K10</text>
<text x="208.7" y="133.1">L11</text>
<text x="209.3" y="133.1">K2</text>
<text x="209.4" y="133.1">A1</text>
<text x="209.4" y="133.1">L1</text>
<text x="79.7" y="138.2">C2</text>
<text x="79.7" y="140.7">D2</text>
<text x="209.5" y="138.2">J1</text>
</g>
<g font-size="2.1" fill="#840000">
<text x="178" y="184">Sheet:</text>
<text x="186.2" y="184">/MSP430FR/</text>
<text x="178" y="186.7">File:</text>
<text x="184.1" y="186.7">msp430fr.kicad_sch</text>
<text x="178" y="196.9">KiCad</text>
<text x="178" y="194.1">Size:</text>
<text x="184.7" y="194.1">A4</text>
<text x="185.7" y="196.9">E.D.A.</text>
<text x="193.3" y="196.9">8.0.6</text>
<text x="200" y="194.1">Date:</text>
<text x="263" y="194.3">Rev:</text>
<text x="263" y="196.9">Id:</text>
<text x="267.1" y="196.9">5/7</text>
</g>
<g font-size="1.8" fill="#840000">
<text x="35" y="11.9">1</text>
<text x="85" y="11.9">2</text>
<text x="135" y="11.9">3</text>
<text x="185" y="11.9">4</text>
<text x="235" y="11.9">5</text>
<text x="285" y="11.9">6</text>
<text x="10.3" y="35.9">A</text>
<text x="285.3" y="35.9">A</text>
<text x="10.3" y="85.9">B</text>
<text x="285.3" y="85.9">B</text>
<text x="10.3" y="135.9">C</text>
<text x="285.3" y="135.9">C</text>
<text x="10.3" y="185.9">D</text>
<text x="285.3" y="185.9">D</text>
<text x="35" y="199.9">1</text>
<text x="85" y="199.9">2</text>
<text x="135" y="199.9">3</text>
<text x="185" y="199.9">4</text>
<text x="235" y="199.9">5</text>
<text x="285" y="199.9">6</text>
</g>
<g font-size="1.8" fill="#006464">
<text x="73.4" y="18.1">VCC</text>
<text x="252.4" y="120.3" transform="rotate(-90 252.4 120.3)">C38</text>
<text x="254.7" y="120.3" transform="rotate(-90 254.7 120.3)">12p</text>
<text x="233.7" y="129.3">Crystal</text>
<text x="238" y="131.6">Y3</text>
<text x="252.4" y="133" transform="rotate(-90 252.4 133)">C39</text>
<text x="254.7" y="133" transform="rotate(-90 254.7 133)">12p</text>
<text x="215.1" y="147.5">GND</text>
<text x="259.6" y="145">GND</text>
<text x="133.1" y="160.3">VCC</text>
<text x="36.6" y="162.8">VCC</text>
<text x="59.4" y="162.8">VCC</text>
<text x="82.3" y="162.8">VCC</text>
<text x="103.9" y="162.8">VCC</text>
<text x="136.4" y="172.2">47k</text>
<text x="136.4" y="169.9">R21</text>
<text x="33.4" y="177.3">100n</text>
<text x="33.4" y="175">C29</text>
<text x="46.1" y="177.3">1u</text>
<text x="46.1" y="175">C30</text>
<text x="56.3" y="177.3">100n</text>
<text x="56.3" y="175">C31</text>
<text x="69" y="177.3">1u</text>
<text x="69" y="175">C32</text>
<text x="79.1" y="177.3">100n</text>
<text x="79.1" y="175">C33</text>
<text x="91.8" y="177.3">1u</text>
<text x="91.8" y="175">C34</text>
<text x="100.7" y="177.3">100n</text>
<text x="100.7" y="175">C35</text>
<text x="113.4" y="177.3">1u</text>
<text x="113.4" y="175">C36</text>
<text x="137.2" y="179.9">C37</text>
<text x="137.6" y="182.3">820p</text>
<text x="34.9" y="190.7">GND</text>
<text x="57.8" y="190.7">GND</text>
<text x="80.6" y="190.7">GND</text>
<text x="102.2" y="190.7">GND</text>
<text x="132.7" y="191.9">GND</text>
</g>
<g font-size="1.8" fill="#000084">
<text x="237.6" y="22.5">C2C{GPIO</text>
<text x="247.8" y="22.5">CS CLK</text>
<text x="256.2" y="22.5">MOSI</text>
<text x="262" y="22.5">MISO}</text>
<text x="236.3" y="35.2">D[0..10]</text>
<text x="28.2" y="47.9">THRCTRL{L0</text>
<text x="40.6" y="47.9">L1</text>
<text x="44" y="47.9">H0</text>
<text x="47.7" y="47.9">H1}</text>
<text x="21.5" y="50.4">C2C{GPIO</text>
<text x="31.7" y="50.4">CS CLK</text>
<text x="40.1" y="50.4">MOSI</text>
<text x="45.9" y="50.4">MISO}</text>
<text x="236.3" y="65.6">D[0..10]</text>
<text x="34.6" y="68.2">THRCTRL{L0</text>
<text x="46.9" y="68.2">L1</text>
<text x="50.4" y="68.2">H0</text>
<text x="54.1" y="68.2">H1}</text>
<text x="236.3" y="75.8">THRCTRL{L0</text>
<text x="248.7" y="75.8">L1</text>
<text x="252.1" y="75.8">H0</text>
<text x="255.8" y="75.8">H1}</text>
<text x="42.7" y="78.3">D[0..10]</text>
<text x="236.3" y="83.4">SYS{SCL</text>
<text x="245.4" y="83.4">SDA}</text>
<text x="236.3" y="107.5">SBW{CLK</text>
<text x="245.8" y="107.5">IO}</text>
<text x="236.3" y="119">D[0..10]</text>
<text x="15.1" y="136.8">C2C{GPIO</text>
<text x="25.4" y="136.8">CS CLK</text>
<text x="33.7" y="136.8">MOSI</text>
<text x="39.5" y="136.8">MISO}</text>
<text x="155" y="173.6">SBW{CLK</text>
<text x="164.6" y="173.6">IO}</text>
</g>
<g font-size="1.8" fill="#0f0f0f">
<text x="214.4" y="28.9">C2C.MOSI</text>
<text x="214.4" y="31.5">C2C.MISO</text>
<text x="214.6" y="41.6">D1</text>
<text x="214.6" y="36.6">D2</text>
<text x="214.6" y="39.1">D3</text>
<text x="214.6" y="44.2">D0</text>
<text x="66" y="49.3">THRCTRL.H0</text>
<text x="70.4" y="51.8">C2C.CS</text>
<text x="69.3" y="54.3">C2C.CLK</text>
<text x="214.6" y="67">D4</text>
<text x="66" y="72.1">THRCTRL.H1</text>
<text x="74.8" y="79.7">D5</text>
<text x="214.6" y="79.7">THRCTRL.L0</text>
<text x="73.6" y="87.4">D10</text>
<text x="74.8" y="89.9">D9</text>
<text x="214.6" y="84.8">SYS.SDA</text>
<text x="214.6" y="87.4">SYS.SCL</text>
<text x="74.8" y="92.4">D8</text>
<text x="74.8" y="95">D7</text>
<text x="66.3" y="110.2">THRCTRL.L1</text>
<text x="214.6" y="112.8">SBW.IO</text>
<text x="214.6" y="110.2">SBW.CLK</text>
<text x="214.6" y="120.4">D6</text>
<text x="68.4" y="138.2">C2C.GPIO</text>
<text x="138.4" y="175">SBW.IO</text>
</g>
<g font-size="1.8" fill="#725600">
<text x="63.3" y="101.2">PWRGD_H</text>
<text x="63.6" y="98.7">PWRGD_L</text>
<text x="53.3" y="119">RTC_INT</text>
<text x="48.9" y="124.1">VCAP_SENSE</text>
<text x="51.7" y="134.2">LED_CTRL</text>
<text x="53" y="136.8">MAX_INT</text>
</g>
<g font-size="1.8" fill="#0000c2">
<text x="162.6" y="153.9">MSP430</text>
<text x="162.6" y="156">consumption</text>
<text x="171.3" y="153.9">with</text>
<text x="175.8" y="156">and</text>
<text x="176.3" y="153.9">256kB</text>
<text x="180.4" y="156">woken</text>
<text x="183.4" y="153.9">of</text>
<text x="186.4" y="153.9">FRAM. Mainly</text>
<text x="187.3" y="156">up</text>
<text x="190.8" y="156">by</text>
<text x="194.1" y="156">nRF52</text>
<text x="200.2" y="153.9">used</text>
<text x="201.2" y="156">to</text>
<text x="204.2" y="156">store/fetch</text>
<text x="205.8" y="153.9">for</text>
<text x="209.7" y="153.9">NVM storage.</text>
<text x="216.3" y="156">program/data</text>
<text x="223.6" y="153.9">Will</text>
<text x="228.1" y="153.9">be</text>
<text x="230.8" y="156">state</text>
<text x="231.5" y="153.9">kept</text>
<text x="236.7" y="156">before</text>
<text x="236.7" y="153.9">power</text>
<text x="243.4" y="153.9">down</text>
<text x="243.8" y="156">and</text>
<text x="248.5" y="156">after</text>
<text x="249.3" y="153.9">with</text>
<text x="254.1" y="156">power</text>
<text x="254.3" y="153.9">around</text>
<text x="260.8" y="156">failure.</text>
<text x="262" y="153.9">250nA</text>
<text x="269" y="153.9">current</text>
</g>
</svg>
